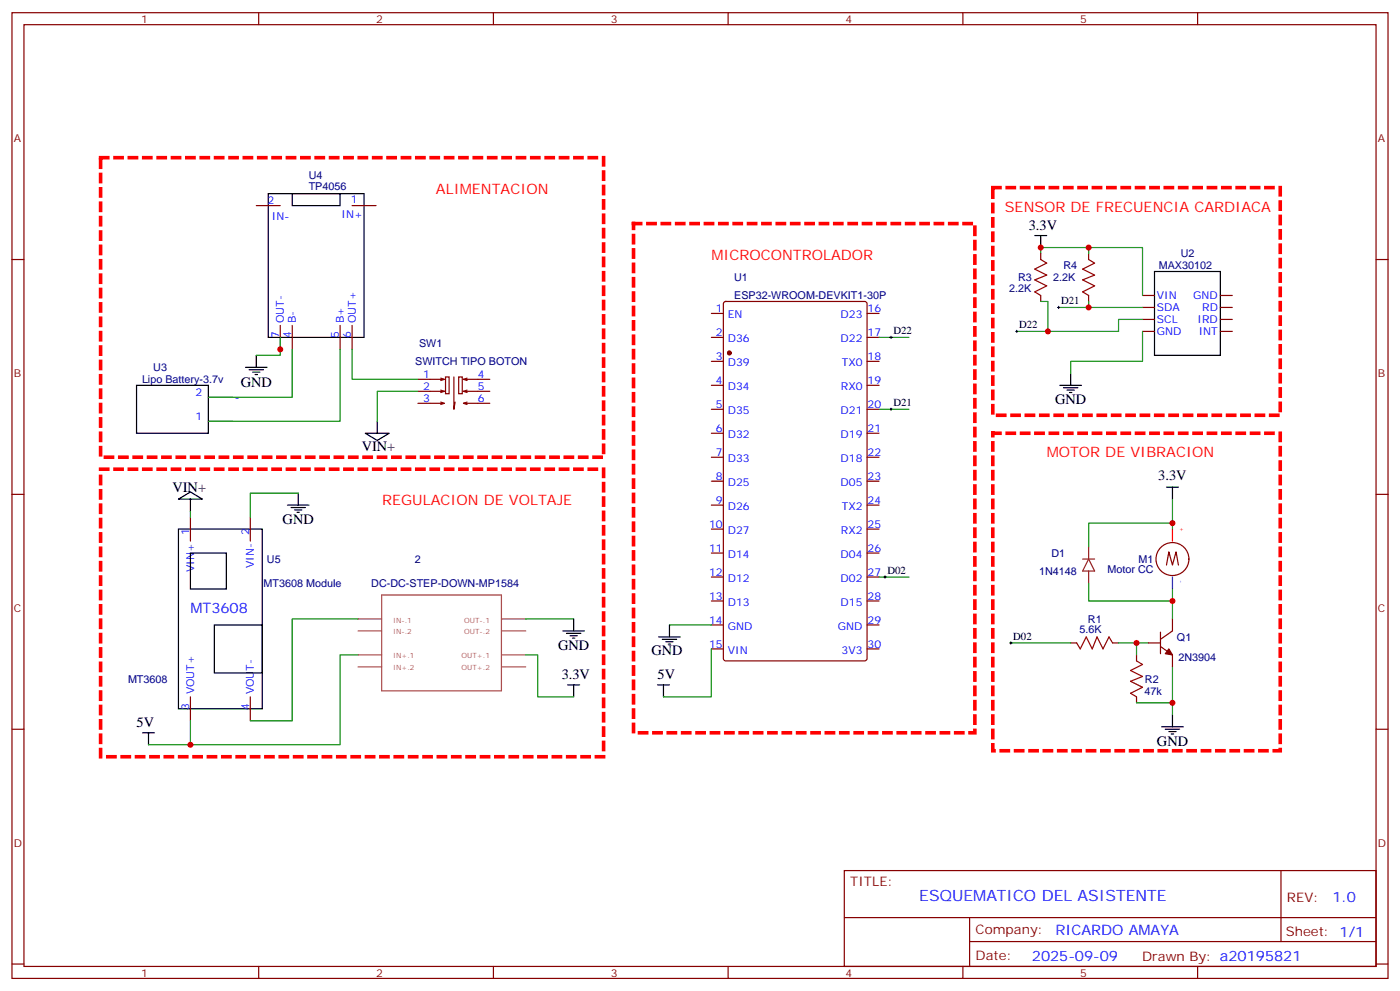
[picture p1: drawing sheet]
<svg xmlns="http://www.w3.org/2000/svg" width="412mm" height="292mm" viewBox="0 0 412 292" stroke-linecap="round" stroke-linejoin="round" font-family="sans-serif">
<g fill="none" stroke="#870000" stroke-width=".35">
<path d="M3.5 3.7h405.4v284.4h-405.4zM7.1 7.3h398.2v277.3h-398.2zM76.2 3.7v3.6M145.3 3.7v3.6M214.5 3.7v3.6M283.6 3.7v3.6M352.8 3.7v3.6M3.5 76.4h3.6M75.5 60.5h7M103.7 60.5h7.1M306.6 74.6v1.8M320.7 74.6v1.8"/>
<path d="M405.3 76.4h3.6M82.5 95.8v7.1M86.1 95.8v7.1M100.2 95.8v7.1M103.7 95.8v7.1M209.5 92.3h3.6M209.5 99.3h3.6M213.3 89l.5-.2h40.9l.7 .4v104.7l-.5 .6-41.1 .1-.7-.5v-104.6zM255.4 92.3h3.5M255.4 99.3h3.5M306.6 87v1.8M320.7 87v1.8"/>
<path d="M336.5 87h3.6M336.5 90.5h3.6M336.5 94.1h3.6M336.5 97.6h3.6M359.5 87h3.5M359.5 90.5h3.5M359.5 94.1h3.5M359.5 97.6h3.5M61.4 117h7M123.1 118.7h7.8l-1.1 .4M123.1 115.2h7.8l-1.1 .4M123.1 111.7h7.8l-1.1 .3"/>
<path d="M129.8 118.4l1.1 .3M129.8 114.9l1.1 .3M129.8 111.3l1.1 .4M131.2 111h1.1v4.9h-1.1zM133.7 111v9.5l.4-2.1M135.1 111h1.1v4.9h-1.1zM137.6 118.4l-1.1 .3M137.6 114.9l-1.1 .3M137.6 111.3l-1.1 .4M144.3 118.7h-7.8l1.1 .4M144.3 115.2h-7.8l1.1 .4M144.3 111.7h-7.8l1.1 .3"/>
<path d="M209.5 106.4h3.6M209.5 113.5h3.6M255.4 106.4h3.5M255.4 113.5h3.5M61.4 124h7M209.5 120.5h3.6M209.5 127.6h3.6M209.5 134.6h3.6M255.4 120.5h3.5M255.4 127.6h3.5M255.4 134.6h3.5M3.5 145.6h3.6"/>
<path d="M56.1 152.3v7M73.7 152.3v7M209.5 141.7h3.6M209.5 148.7h3.6M209.5 155.8h3.6M255.4 141.7h3.5M255.4 148.7h3.5M255.4 155.8h3.5M405.3 145.6h3.6M209.5 162.8h3.6M209.5 169.9h3.6M209.5 177h3.6"/>
<path d="M255.4 162.8h3.5M255.4 169.9h3.5M255.4 177h3.5M343.6 166.4l.7-3.9 1.1 3.9 1-3.9 .7 3.9M209.5 184h3.6M209.5 191.1h3.6M255.4 184h3.5M255.4 191.1h3.5M315.4 189.3h1.7M327.7 189.3h1.8M334.8 192.8v1.8M338.3 189.3h3.5"/>
<path d="M341.8 190.4l3.6 2.4v3.6M341.8 186.1v6.4M345.4 182.2v3.6l-3.6 2.4M3.5 214.7h3.6M56.1 205.2v7M73.7 205.2v7M334.8 205.2v1.7M405.3 214.7h3.6M248.7 256.3h156.6v28.3h-156.6zM377.3 256.4v20.8M248.7 270.2h156.5M285.6 277.2h119.6"/>
<path d="M285.6 270.2v14.1M3.5 283.8h3.6M76.2 284.6v3.5M145.3 284.6v3.5M214.5 284.6v3.5M283.6 284.6v3.5M352.8 284.6v3.5M405.3 283.8h3.6"/>
<circle cx="345.4" cy="164.6" r="4.9"/>
</g>
<g fill="#870000" stroke="#870000" stroke-width=".35">
<path d="M344.3 191.1l1.1 1.7-2.1-.3z"/>
<circle cx="214.8" cy="103.9" r=".53"/>
</g>
<g fill="none" stroke="#000" stroke-width=".35">
<path d="M79 57h28.2v42.3h-28.2zM86.1 57h14.1v3.5h-14.1zM304.8 69.4h3.5M306.6 69.4v3.5M340.1 79.9h19.4v24.7h-19.4zM40.2 113.5h21.2v14.1h-21.2zM72.3 108.2h6.4M73.4 108.9h4.2M74.4 109.6h2.2M75.1 110.3h.7M75.5 104.6v3.6M312.2 113.5h6.4"/>
<path d="M313.3 114.2h4.2M314.3 114.9h2.1M315 115.6h.7M315.4 109.9v3.6M107.6 127.6h7.1l-3.6 2.1zM111.1 124v3.6M52.6 155.8h24.7v52.9h-24.7zM52.6 147l3.5-2.1 3.5 2.1zM56.1 147v3.5M84.7 148.7h6.3M85.7 149.4h4.3M86.8 150.1h2.1"/>
<path d="M87.5 150.8h.7M87.8 145.2v3.5M343.6 143.4h3.5M345.4 143.4v3.6M56.1 162.8h10.6v10.6h-10.6zM63.1 184h14.2v14.1h-14.2zM165.8 185.8h6.4M166.9 186.5h4.2M167.9 187.2h2.1M168.6 187.9h.7M169 182.2v3.6M194 187.5h6.4"/>
<path d="M195.1 188.2h4.2M196.1 188.9h2.2M196.8 189.7h.8M197.2 184v3.5M42 215.8h3.5M43.7 215.8v3.5M167.2 201.6h3.5M169 201.6v3.6M193.7 201.6h3.5M195.4 201.6v3.6M342.2 214h6.3M343.3 214.7h4.2"/>
<path d="M344.3 215.4h2.1M345 216.1h.7M345.4 210.5v3.5"/>
</g>
<path d="M345.4 169.9v3.5" fill="none" stroke="#00f" stroke-width=".35"/>
<path d="M345.4 155.8v3.5" fill="none" stroke="#f00" stroke-width=".35"/>
<path d="M306.6 76.4l1.7 1.1-3.5 1.7 3.5 1.8-3.5 1.4 3.5 1.8-3.5 1.7 1.8 1.1M320.7 76.4l1.7 1.1-3.5 1.7 3.5 1.8-3.5 1.4 3.5 1.8-3.5 1.7 1.8 1.1M317.1 189.3l1.1 1.8 1.8-3.6 1.7 3.6 1.4-3.6 1.8 3.6 1.8-3.6 1 1.8M334.8 194.6l1.7 1.1-3.5 1.7 3.5 1.8-3.5 1.4 3.5 1.8-3.5 1.7 1.8 1.1" fill="none" stroke="#a10000" stroke-width=".35"/>
<g fill="none" stroke="#008700" stroke-width=".35">
<path d="M306.6 74.6v-1.7h29.9v14.1M320.7 72.9v1.7M82.5 99.3v5.3h-7M258.9 99.3h8.9M306.6 88.8h2.1v8.8M311.9 90.5h24.6M320.7 88.8v1.7M336.5 97.6v8.8h-21.1v3.5M336.5 94.1h-7v3.5h-30M86.1 102.9v14.1h-24.7M100.2 102.9v21.1h-38.8M103.7 102.9v8.8h19.4"/>
<path d="M123.1 115.2h-12v8.8M258.9 120.5h8.9M56.1 150.5v1.8M87.8 145.2h-14.1v7.1M345.4 155.8v-1.8h-24.7v7.1M345.4 147v7M258.9 169.9h8.9M320.7 171.7v5.3h24.7v5.2M345.4 173.4v3.6M105.5 182.2h-19.4v30h-12.4M105.5 192.8h-5.3v26.5h-44.1M154.9 192.8h3.5v12.4h10.6"/>
<path d="M154.9 182.2h14.1M197.2 184h12.3M209.5 191.1v14.1h-14.1M297.7 189.3h17.7M329.5 189.3h8.8M334.8 189.3v3.5M345.4 196.4v14.1M56.1 212.2v7.1h-12.4M334.8 206.9h10.6"/>
</g>
<path d="M318.9 164.6h3.5M320.7 164.6l1.7 3.5h-3.5zM320.7 161.1v3.5M320.7 168.1v3.6" fill="none" stroke="#8c2424" stroke-width=".35"/>
<path d="M112.4 175.2h35.3v28.2h-35.3zM105.5 196.4h6.9M105.5 182.2h6.9M105.5 185.8h6.9M105.5 192.8h6.9M147.9 196.4h7M147.9 182.2h7M147.9 185.8h7M147.9 192.8h7" fill="none" stroke="#a64a4a" stroke-width=".35"/>
<path d="M29.6 46.4h148.2v88.2h-148.2zM292.5 55.2h84.6v67.1h-84.6zM186.6 65.8h100.6v150h-100.6zM29.6 138.1h148.2v84.7h-148.2zM292.5 127.6h84.6v93.5h-84.6z" fill="none" stroke="#f00" stroke-width="1.1" stroke-dasharray="2.1 2.1"/>
<path d="M262.1 99.3h.7M262.5 99v.7M299.2 97.6h.7M299.5 97.2v.7M311.5 90.5h.7M311.9 90.2v.7M262.1 120.5h.7M262.5 120.2v.7M260.3 169.9h.8M260.7 169.5v.8M297.4 189.3h.7M297.7 188.9v.8" fill="none" stroke="#000" stroke-width=".29"/>
<g fill="#c00">
<circle cx="345.4" cy="154" r=".88"/>
<circle cx="82.6" cy="102.9" r=".88"/>
<circle cx="56.1" cy="219.3" r=".88"/>
<circle cx="345.4" cy="206.9" r=".88"/>
<circle cx="334.8" cy="189.3" r=".88"/>
<circle cx="345.4" cy="177" r=".88"/>
<circle cx="320.7" cy="72.9" r=".88"/>
<circle cx="320.7" cy="90.5" r=".88"/>
<circle cx="306.6" cy="72.9" r=".88"/>
<circle cx="308.7" cy="97.6" r=".88"/>
</g>
<text font-size="4.6" fill="#00f" x="270.8" y="265.4">ESQUEMATICO DEL ASISTENTE</text>
<g font-size="4.2" fill="#f00">
<text x="128.4" y="57">ALIMENTACION</text>
<text x="296" y="62.3">SENSOR DE FRECUENCIA CARDIACA</text>
<text x="209.5" y="76.4">MICROCONTROLADOR</text>
<text x="308.3" y="134.6">MOTOR DE VIBRACION</text>
<text x="112.5" y="148.7">REGULACION DE VOLTAJE</text>
</g>
<g font-size="4.2">
<text x="303" y="67.6">3.3V</text>
<text x="70.9" y="113.8">GND</text>
<text x="310.8" y="119.1">GND</text>
<text x="106.5" y="132.9">VIN+</text>
<text x="341.2" y="141.3">3.3V</text>
<text x="50.8" y="144.9">VIN+</text>
<text x="83.3" y="154.4">GND</text>
<text x="164.4" y="191.4">GND</text>
<text x="191.9" y="192.8">GND</text>
<text x="165.5" y="199.9">3.3V</text>
<text x="193.7" y="199.9">5V</text>
<text x="40.2" y="214">5V</text>
<text x="340.8" y="219.6">GND</text>
</g>
<g font-size="4.2" fill="#00f">
<text x="56.1" y="180.5">MT3608</text>
<text x="392.5" y="265.6">1.0</text>
<text x="310.9" y="275.2">RICARDO AMAYA</text>
<text x="304" y="283">2025-09-09</text>
</g>
<g font-size="3.9" fill="#800">
<text x="250.5" y="260.9">TITLE:</text>
<text x="379.1" y="265.6">REV:</text>
<text x="287.4" y="275.1">Company:</text>
<text x="378.7" y="275.7">Sheet: 1/1</text>
<text x="287.4" y="282.8">Date:</text>
<text x="336.4" y="282.9">Drawn By: a20195821</text>
</g>
<g font-size="3.2" fill="#800">
<text x="41.6" y="6.7">1</text>
<text x="110.8" y="6.7">2</text>
<text x="179.9" y="6.7">3</text>
<text x="249.1" y="6.7">4</text>
<text x="318.2" y="6.7">5</text>
<text x="4.1" y="41.8">A</text>
<text x="405.9" y="41.8">A</text>
<text x="4.1" y="111">B</text>
<text x="405.9" y="111">B</text>
<text x="4.1" y="180.1">C</text>
<text x="405.9" y="180.1">C</text>
<text x="4.1" y="249.3">D</text>
<text x="405.9" y="249.3">D</text>
<text x="41.6" y="287.5">1</text>
<text x="110.8" y="287.5">2</text>
<text x="179.9" y="287.5">3</text>
<text x="249.1" y="287.5">4</text>
<text x="318.2" y="287.5">5</text>
</g>
<g font-size="3.2" fill="#000080">
<text x="90.9" y="52.7">U4</text>
<text x="90.9" y="56">TP4056</text>
<text x="347.8" y="75.7">U2</text>
<text x="216.3" y="82.8">U1</text>
<text x="299.9" y="82.8">R3</text>
<text x="310.2" y="82.8">2.2K</text>
<text x="313.3" y="79.3">R4</text>
<text x="341.3" y="79.3">MAX30102</text>
<text x="216.3" y="88.1">ESP32-WROOM-DEVKIT1-30P</text>
<text x="297.2" y="86">2.2K</text>
<text x="122.3" y="107.5">SWITCH TIPO BOTON</text>
<text x="123.4" y="102.2">SW1</text>
<text x="41.8" y="112.8">Lipo Battery-3.7v</text>
<text x="45.2" y="109.3">U3</text>
<text x="78.6" y="165.8">U5</text>
<text x="122.2" y="165.8">2</text>
<text x="309.8" y="164">D1</text>
<text x="335.4" y="165.7">M1</text>
<text x="77.7" y="172.8">MT3608 Module</text>
<text x="109.4" y="172.8">DC-DC-STEP-DOWN-MP1584</text>
<text x="306.1" y="169.3">1N4148</text>
<text x="326.2" y="168.8">Motor CC</text>
<text x="320.5" y="183.3">R1</text>
<text x="318" y="186.5">5.6K</text>
<text x="346.7" y="188.7">Q1</text>
<text x="347.1" y="194.6">2N3904</text>
<text x="37.7" y="201">MT3608</text>
<text x="337.3" y="201">R2</text>
<text x="337.1" y="204.6">47k</text>
</g>
<g font-size="3.2" fill="#00f">
<text x="103.4" y="59.8">1</text>
<text x="78.8" y="60.2">2</text>
<text x="80.1" y="64.8">IN-</text>
<text x="100.6" y="64.1">IN+</text>
<text x="340.8" y="88.1">VIN</text>
<text x="351.5" y="88.1">GND</text>
<text x="83.6" y="95.1" transform="rotate(-90 83.6 95.1)">OUT-</text>
<text x="87.1" y="95.1" transform="rotate(-90 87.1 95.1)">B-</text>
<text x="101.2" y="95.1" transform="rotate(-90 101.2 95.1)">B+</text>
<text x="104.8" y="95.1" transform="rotate(-90 104.8 95.1)">OUT+</text>
<text x="210.9" y="91.9">1</text>
<text x="214.4" y="93.7">EN</text>
<text x="247.6" y="93.7">D23</text>
<text x="255.6" y="91.9">16</text>
<text x="340.8" y="91.6">SDA</text>
<text x="340.8" y="95.1">SCL</text>
<text x="352.8" y="95.1">IRD</text>
<text x="354.1" y="91.6">RD</text>
<text x="82.2" y="99.6" transform="rotate(-90 82.2 99.6)">7</text>
<text x="85.7" y="99.6" transform="rotate(-90 85.7 99.6)">4</text>
<text x="99.8" y="99.6" transform="rotate(-90 99.8 99.6)">5</text>
<text x="103.4" y="99.6" transform="rotate(-90 103.4 99.6)">6</text>
<text x="210.9" y="99">2</text>
<text x="214.4" y="100.8">D36</text>
<text x="247.6" y="100.8">D22</text>
<text x="255.6" y="99">17</text>
<text x="340.8" y="98.6">GND</text>
<text x="353.1" y="98.6">INT</text>
<text x="210.9" y="106">3</text>
<text x="214.4" y="107.8">D39</text>
<text x="248" y="107.8">TX0</text>
<text x="255.6" y="106">18</text>
<text x="124.6" y="111.3">1</text>
<text x="140.8" y="111.3">4</text>
<text x="210.9" y="113.1">4</text>
<text x="255.6" y="113.1">19</text>
<text x="57.6" y="116.6">2</text>
<text x="69.1" y="118">-</text>
<text x="124.6" y="118.4">3</text>
<text x="124.6" y="114.9">2</text>
<text x="140.8" y="118.4">6</text>
<text x="140.8" y="114.9">5</text>
<text x="214.4" y="114.9">D34</text>
<text x="247.7" y="114.9">RX0</text>
<text x="57.6" y="123.7">1</text>
<text x="210.9" y="120.2">5</text>
<text x="214.4" y="121.9">D35</text>
<text x="247.6" y="121.9">D21</text>
<text x="255.6" y="120.2">20</text>
<text x="210.9" y="127.2">6</text>
<text x="214.4" y="129">D32</text>
<text x="247.6" y="129">D19</text>
<text x="255.6" y="127.2">21</text>
<text x="210.9" y="134.3">7</text>
<text x="214.4" y="136">D33</text>
<text x="247.6" y="136">D18</text>
<text x="255.6" y="134.3">22</text>
<text x="210.9" y="141.3">8</text>
<text x="214.4" y="143.1">D25</text>
<text x="247.6" y="143.1">D05</text>
<text x="255.6" y="141.3">23</text>
<text x="210.9" y="148.4">9</text>
<text x="255.6" y="148.4">24</text>
<text x="208.9" y="155.4">10</text>
<text x="214.4" y="150.1">D26</text>
<text x="248" y="150.1">TX2</text>
<text x="255.6" y="155.4">25</text>
<text x="55.7" y="157.6" transform="rotate(-90 55.7 157.6)">1</text>
<text x="73.4" y="157.6" transform="rotate(-90 73.4 157.6)">2</text>
<text x="214.4" y="157.2">D27</text>
<text x="247.7" y="157.2">RX2</text>
<text x="74.8" y="167.3" transform="rotate(-90 74.8 167.3)">VIN-</text>
<text x="208.9" y="162.5">11</text>
<text x="214.4" y="164.3">D14</text>
<text x="247.6" y="164.3">D04</text>
<text x="255.6" y="162.5">26</text>
<text x="57.1" y="168.5" transform="rotate(-90 57.1 168.5)">VIN+</text>
<text x="208.9" y="169.5">12</text>
<text x="214.4" y="171.3">D12</text>
<text x="247.6" y="171.3">D02</text>
<text x="255.6" y="169.5">27 D02</text>
<text x="208.9" y="176.6">13</text>
<text x="214.4" y="178.4">D13</text>
<text x="247.6" y="178.4">D15</text>
<text x="255.6" y="176.6">28</text>
<text x="208.9" y="183.7">14</text>
<text x="214.4" y="185.4">GND</text>
<text x="246.8" y="185.4">GND</text>
<text x="255.6" y="183.7">29</text>
<text x="208.9" y="190.7">15</text>
<text x="255.6" y="190.7">30</text>
<text x="214.4" y="192.5">VIN</text>
<text x="247.9" y="192.5">3V3</text>
<text x="55.7" y="209" transform="rotate(-90 55.7 209)">3</text>
<text x="57.1" y="204.5" transform="rotate(-90 57.1 204.5)">VOUT+</text>
<text x="73.4" y="209" transform="rotate(-90 73.4 209)">4</text>
<text x="74.8" y="204.5" transform="rotate(-90 74.8 204.5)">VOUT-</text>
</g>
<g font-size="3.2">
<text x="312.6" y="89.6">D21</text>
<text x="263.2" y="98.5">D22</text>
<text x="300.2" y="96.7">D22</text>
<text x="263.2" y="119.6">D21</text>
<text x="298.4" y="188.4">D02</text>
</g>
<g font-size="2.1" fill="#a54b4b">
<text x="115.8" y="183.3">IN-.1</text>
<text x="136.8" y="183.3">OUT-.1</text>
<text x="115.8" y="186.8">IN-.2</text>
<text x="136.8" y="186.8">OUT-.2</text>
<text x="115.8" y="197.4">IN+.2</text>
<text x="115.8" y="193.9">IN+.1</text>
<text x="136" y="197.4">OUT+.2</text>
<text x="136" y="193.9">OUT+.1</text>
</g>
<text font-size="1.8" fill="#f00" x="348.5" y="156.8" transform="rotate(-90 348.5 156.8)">+</text>
<text font-size="1.8" fill="#00f" x="348.2" y="171.8" transform="rotate(-90 348.2 171.8)">-</text>
</svg>
